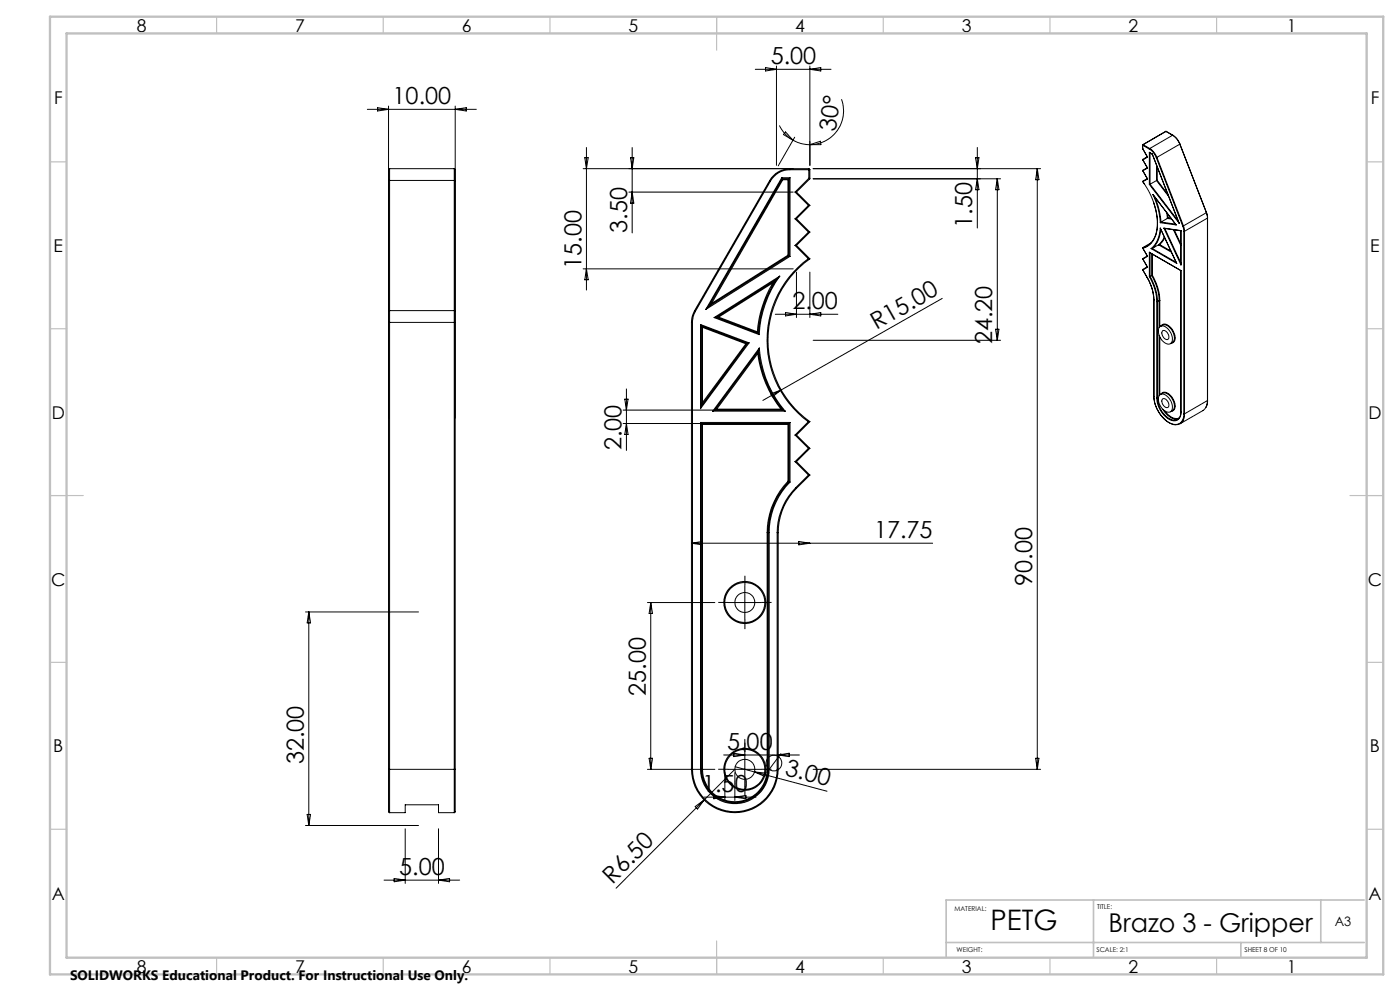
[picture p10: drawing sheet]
<svg xmlns="http://www.w3.org/2000/svg" width="420mm" height="297mm" viewBox="0 0 420 297" stroke-linecap="round" stroke-linejoin="round" font-family="sans-serif">
<g fill="none" stroke="#000" stroke-width=".3">
<path d="M232.9 19.8v29.8M243 19.8v29.8M110.2 32.8h32.7M113.3 32.3l3.3 .5-3.3 .5zM116.6 31.8v198.8M136.6 31.8v198.8M136.6 32.8l3.3-.5v1zM226.6 20.8h22.7M229.7 20.2l3.2 .6-3.2 .5zM233.8 37.6l1.9 2.7 2.2 1.7M235.7 39.5l2.2 2.5-2.9-1.7zM243 20.8l3.2-.6v1.1z"/>
<path d="M252.4 29.7a10.1 10.1 0 0 1-9.4 13.7M349.7 39.4h.1M349.7 39.4l-6.8 4M349.8 39.4l-6.9 4M349.8 39.4l2 1.1M349.8 39.4h.1M349.8 39.4l2.1 1.1M116.9 50.5l-.3 .3v3.4l.3-.1M116.9 50.5v3.6M116.9 54.1v39M116.9 54.1h19.4M116.9 50.5h19.4"/>
<path d="M136.3 50.5l.3 .3v3.4l-.3-.1M136.3 50.5v3.6M136.3 54.1v39M174.9 50.5h67.7M175.4 47.3h1.1l-.6 3.2zM175.9 44.2v42.7M188.7 57.6h49.2M189.2 47.3h.9l-.4 3.2zM189.7 44.2v25.6M189.7 57.6l.4 3.3h-.9zM230.9 54.1l.3 .1M230.9 54.1l-22.5 39"/>
<path d="M231.2 54.2l-22.6 39.1M234.5 53.3l.2 .3M234.5 53.3h2.5M234.5 53.3l-22.8 39.4M234.7 53.6l.1 .3M234.7 53.6h2M234.7 53.6l-22.1 38.2M234.8 53.9l-21.3 37M234.8 53.9h1.6M236.4 53.9v22.6M236.7 53.6l-.3 .3M236.7 53.6v23.1"/>
<path d="M237 53.3l-.3 .3M237 50.9v-.2a6.4 6.4 0 0 0-6.1 3.4M237 50.9a6.7 6.7 0 0 0-5.8 3.3M237 53.3v23.5M237 50.9h5.6M237.9 42l2.2 1 2.9 .4M238.4 41.1l-4.9 8.6M238.5 57.6h.4M238.5 57.6l4 4M238.9 57.6l4.1 4M242.6 53.4l.4 .2M242.6 50.9h.4"/>
<path d="M242.6 50.5v.4M242.6 50.5l.4 .4M242.6 53.4l-4.1 4.2M242.6 50.9v2.5M243 53.6l-4.1 4M243 50.9v2.7M243 43.4l3.1-1.1 .2 1.1zM243.9 50.5h68.3M243.9 53.6h56.3M292.7 47.3h1l-.5 3.2zM293.2 44.2v24.1M293.2 53.6l.5 3.3h-1z"/>
<path d="M299.2 53.6l.5 3.3h-1zM299.2 53.6v48.4M311.2 50.5l.5 3.4h-1zM311.2 50.5v180.1M342.8 43.5h.1M342.8 43.5v1.1M342.8 54.4l.5 .7M342.8 47.9l1.5 2.5M342.8 51.1l1.4 2.5M342.8 44.6l1.5 2.5M342.8 43.5l2 1.2M342.9 43.4l-.1 .1"/>
<path d="M342.9 54.4a24.9 24.9 0 0 1 3.2 6.2M342.9 43.4h.1M342.9 51.2l1.4 2.5M342.9 43.4l2 1.1M344.2 47l-1.4 .9 1.5-.8M344.2 50.3l-1.4 .7 .1 .2M344.2 53.5l-1.3 .9M344.2 50.3l.1 .1M344.2 53.6l.1 .1M344.3 53.7l-1.4 .7M344.3 50.4l-1.4 .8M344.8 44.7a5 5 0 0 1 2.1 2.5"/>
<path d="M344.8 45.6l.9 .6M344.8 45.6v9.7M344.8 55.3l9 11.6M344.9 44.5l-.1 .2M344.9 44.5a5.6 5.6 0 0 1 2.2 2.7M345 55.2l-.2 .1M345 55.2l8.4 10.9M345 45.8v9.4M345.7 46.2h.1M345.7 46.2l8.1 20.7M345.9 58.3a22.6 22.6 0 0 1 2.2 8.4M345.9 58.3l.2 .4"/>
<path d="M345.9 58.3l6.9 9.1M346.5 59.1a24.3 24.3 0 0 1 1.8 7.5M346.9 47.2l7.9 20.6M347 54.1l-2 1.1M347 54.1l3.6 4.8M347 49.5v4.6M347.1 47.2h-.2M347.1 47.2l7.9 20.5M347.2 54l-.2 .1M347.2 54l3.1 4.2M347.2 50v4M351.8 40.5a5.4 5.4 0 0 1 2.1 2.7"/>
<path d="M351.8 40.5h.1M351.8 40.5l-6.9 4M351.9 40.5a5.1 5.1 0 0 1 2.1 2.7M353.9 43.2l-6.8 4M354 43.2h-.1M354 43.2l7.9 20.5M236.4 76.5l.3 .2M236.4 76.5l-22.9 14.4M236.7 76.7l.3 .1M236.7 76.7l-24.1 15.1M237 76.8l-25.3 15.9M238.5 73.6h.4"/>
<path d="M238.5 65.6h.4M238.5 73.6l4 3.9M238.5 65.6l4 4M238.9 73.6l4.1 4M238.9 65.6l4.1 4M242.5 77.5a30.3 30.3 0 0 0 0 48.9M242.5 77.5l.5 .1M242.5 69.6h.5M242.5 61.6h.5M242.5 69.6l-4 4M242.5 61.6l-4 4M243 77.6a30 30 0 0 0 0 48.8"/>
<path d="M243 69.6l-4.1 4M243 61.6l-4.1 4M342.8 77.6l1.5 2.5M342.8 74.3l1.5 2.5M342.9 77.6l1.4 2.5M344.2 80l-1.4 .7 .1 .2M344.3 76.8l-1.5 .7 .1 .1M344.3 76.8l-1.4 .8M344.8 75.6l9.5 5.5M344.8 75.6v7.3M345 75.8v7.1M345.3 72.8l-2.5 1.4"/>
<path d="M345.3 74.5l7.7 4.4M345.5 76.1v6.5M345.7 74.5h-.4M345.7 74.5l7.1 4.1M345.7 76.2v6.3M346 60.6a13.2 13.2 0 0 1-.3 11.7l-1.2 1.2-1.7 .7M346.1 60.6a14.4 14.4 0 0 1 0 11.3 4.5 4.5 0 0 1-3.3 2.4v-.1M347.6 73.4l-1.9 1.1M347.6 73.4l3.8 2.2M347.9 73.3l-.3 .1M347.9 73.3l3.4 1.9M348.1 68.4a8.4 8.4 0 0 1-2.8 6.1"/>
<path d="M348.1 68.4l.1 .2M348.1 68.4l4.9 10.5M348.1 66.7l4.7 .7M348.3 68.8a8.1 8.1 0 0 1-2.6 5.7M348.3 66.6l-.2 .1M348.3 66.6l4.3 .6M349.2 68.4l5.1 .8M349.2 68.4l5.1 .7M349.2 68.4l5.1 11M349.3 71.1l-.8 1.3-.9 1M349.4 71.3l-1.5 2M349.5 68.5l4.8 10.3"/>
<path d="M350 63.7l.2 1.8M350.2 65.5l-1.9 1.1M350.2 65.5l1.3 .1M350.3 64.1l.1 1.2M350.4 65.3l-.2 .2M350.4 65.3l.9 .1M352 68.9l2.3 4.7M352.3 68.9l2 4.2M352.7 67.3l.1 .1M352.9 78.8l.1 .1M353.6 66.6l.2 .3M354.3 69.2v10.2"/>
<path d="M354.3 69.1v.1M354.3 69.1v10.3M354.8 67.8l.3 1.5M355 67.7l-.2 .1M355 67.7l.4 1.6M355.1 69.3h.3M355.1 69.3v54.7M355.4 69.3v54.7M361.9 63.7l.4 1.6M361.9 63.7l.3 1.7M361.9 63.7l-6.9 4M362.2 65.4l-6.8 3.9"/>
<path d="M362.3 65.3l-.1 .1M362.3 65.3l-.1 54.7M116.9 93.1l-.3 .1v3.4h.3M116.9 93.1v3.5M116.9 96.6v134M116.9 93.1h19.4M116.9 96.6h19.4M136.3 93.1v3.5M136.3 93.1l.3 .1v3.4h-.3M136.3 96.6v134M174.9 80.6h63M175.9 80.6l.6 3.3h-1.1z"/>
<path d="M207.4 96.6h.4M207.4 96.6v134M207.8 96.6v134M208.4 93.1l.2 .2M208.4 93.1a7.1 7.1 0 0 0-1 3.5M208.6 93.3a6.3 6.3 0 0 0-.8 3.3M210.1 97.3l.4 .4M210.1 97.3v25.2M210.1 97.3l14.6 5.5M210.5 97.7l.2 .4M210.5 97.7v23.9M210.5 97.7l13.7 5.2"/>
<path d="M210.7 98.1v22.5M210.7 98.1l13.1 4.9M212.6 91.8l-.9 .9M213.5 90.9l-.9 .9M214.2 95.2l13.6 5.1M214.9 95.1l-.7 .1M214.9 95.1l12.6 4.8M215.6 95l-.7 .1M215.6 95l11.6 4.4M227.2 99.4l.3 .5M227.5 99.9l.3 .4M231.9 84.7a34.1 34.1 0 0 0-4.7 14.7"/>
<path d="M231.9 84.7l-16.3 10.3M232.6 94.2h18.8M232.9 83.8a33.3 33.3 0 0 0-5.4 16.1M232.9 83.8l-1 .9M232.9 83.8l-18 11.3M233.9 82.8l-1 1M233.9 82.8a33.2 33.2 0 0 0-6.1 17.5M233.9 82.8l-19.7 12.4M235.7 93.7l3.2 .5-3.2 .5zM238.9 81.6v13.6M243 81.6v13.6M243 94.2l3.2-.5v1z"/>
<path d="M282.7 89.4l-48.3 27.5M298.7 98.7h1l-.5 3.3zM342.8 80.9l1.4 2.4M342.9 80.9l1.3 2.3M344.2 83.3l.7 1.3a12.6 12.6 0 0 1 1.2 5.2M344.2 83.2a14.1 14.1 0 0 1 2 6.7M344.2 83.2v.1M344.3 80.1l-1.4 .8M344.8 82.9a15.4 15.4 0 0 1 2.2 7.5M345 82.9h-.2M345 82.9a15.7 15.7 0 0 1 2.2 7.5M345.5 82.6a15.7 15.7 0 0 1 2.2 7.5"/>
<path d="M345.5 82.6l-.5 .3M345.7 82.5a16 16 0 0 1 2.2 7.6M345.7 82.5l-.2 .1M346.1 89.8l.1 .1M346.1 89.8v29M346.2 89.9v28.9M347 90.4h.2M347 90.4v28.9M347.2 90.4v28.9M347.7 90.1h.2M347.7 90.1l-.5 .3M347.7 90.1v8.1"/>
<path d="M347.9 98a2.01 2.01 0 0 1 2.9 1 2.84 2.84 0 0 1 .2 4 3.3 3.3 0 0 1-3.4-3l-.1-1.2zM347.9 90.1v7.8M348.1 97.8a2.05 2.05 0 0 1 3.1 .7 3 3 0 0 1 .5 4.1l-.6 .4M348.3 97.7a1.69 1.69 0 0 1 2.8 .4 3.7 3.7 0 0 1 1 4.4l-.8 .4M348.8 99.2a1.68 1.68 0 0 1 1.6 .7 1.68 1.68 0 0 1 0 1.8 1.82 1.82 0 0 1-1.6-2.5zM354.3 81.1h.1M354.3 81.1v42.4M187.4 119.6h1l-.5 3.3zM187.9 116.6v18.4M223.8 103l-13.1 17.6M224.2 102.9l-.4 .1M224.2 102.9l-13.7 18.7"/>
<path d="M224.7 102.8l-.5 .1M224.7 102.8l-14.6 19.7M227.3 105.9a33.5 33.5 0 0 0 7 16.7M227.3 105.9l-12.3 16.7M227.5 105.1a33.3 33.3 0 0 0 7.4 17.8M227.5 105.1l-.2 .8M227.5 105.1l-13.1 17.8M227.8 104.3l-.3 .8M227.8 104.3a32.6 32.6 0 0 0 7.7 18.9M227.8 104.3l-14 18.9M231.2 118l3.2-1.1-2.7 2zM234.4 116.9l-5.6 3.1"/>
<path d="M243.9 102h56.3M346.1 118.8a9.4 9.4 0 0 0 6.1 8.5h.5M346.1 118.8h.1M346.2 118.8a9.2 9.2 0 0 0 5.9 8.4 2.63 2.63 0 0 0 3-3.2M347 119.3a7.6 7.6 0 0 0 4.7 6.7 2.11 2.11 0 0 0 2.6-2.5M347 119.3h.2M347.2 119.3a6.9 6.9 0 0 0 5.2 6.6l.8-.2 .7-.6M347.5 119.2l-.3 .1M347.7 100.5v18.1M347.9 118.4a2.08 2.08 0 0 1 2.9 1 2.88 2.88 0 0 1 .2 4.1 3.4 3.4 0 0 1-3.4-3.1l-.1-1.2zM347.9 101v17.3M348.1 118.2a2.07 2.07 0 0 1 3.1 .7 3.1 3.1 0 0 1 .6 4.1"/>
<path d="M348.3 118.1a1.72 1.72 0 0 1 2.8 .4 3.7 3.7 0 0 1 1 4.4l-.8 .4M348.8 119.6a1.67 1.67 0 0 1 1.5 .7 1.67 1.67 0 0 1 .1 1.8 1.78 1.78 0 0 1-1.6-2.5zM186.9 122.9h48M186.9 126.9h49.8M187.9 126.9l.5 3.3h-1zM210.1 126.6l.4 .3M210.1 126.6v104M210.1 126.6h26.9M210.5 121.6l-.4 .9M210.5 126.9l.2 .3M210.5 126.9v103.7M210.7 120.6l-.2 1"/>
<path d="M210.7 127.2v103.4M210.7 127.2h25.7M213.8 123.2h21.7M214.4 122.9l-.6 .3M215 122.6l-.6 .3M215 122.6h19.3M234.3 122.6l.6 .3M234.9 122.9l.6 .3M236.4 127.2v17M236.7 126.9l-.3 .3M236.7 126.9v17.5M237 126.6l-.3 .3"/>
<path d="M237 126.6v17.9M238.5 130.4h.4M238.5 138.4h.4M238.5 130.4l4 4M238.5 138.4l4 4M238.9 130.4l4.1 4M238.9 138.4l4.1 4M242.5 126.4l-4 4M242.5 134.4h.5M242.5 134.4l-4 4M243 126.4h-.5M243 126.4l-4.1 4"/>
<path d="M243 134.4l-4.1 4M348.9 122.7a4.9 4.9 0 0 0 4.5 2.9l.1-.1M349.4 123.2a3.9 3.9 0 0 0 4.4 2M351.7 123.1l-.6 .3M351.8 123l-.1 .1M354.3 123.5l-.5 1.7M354.3 123.5h.1M355.1 124h.3M355.4 124a2.72 2.72 0 0 1-2.7 3.3M362.2 120l-.4 2M362.2 120a3.2 3.2 0 0 1-1.3 3l-6.9 4M362.2 120l-6.8 4"/>
<path d="M230.2 159.6h.2M230.2 159.6v71M230.4 159.6h.4M230.4 159.6v71M230.8 159.6v71M233.2 159.6h.3M233.2 159.6v71M233.5 159.6v71M236.4 144.2l.3 .2M236.4 144.2a22.4 22.4 0 0 0-6.2 15.4M236.7 144.4l.3 .1M236.7 144.4a21.9 21.9 0 0 0-6.3 15.2"/>
<path d="M237 144.5a21.7 21.7 0 0 0-6.2 15.1M238.7 146.2a19.3 19.3 0 0 0-5.5 13.4M238.7 146.2l.2 .2M238.9 146.4a18.7 18.7 0 0 0-5.4 13.2M242.5 142.4h.5M242.5 142.4l-3.8 3.8M243 142.4l-4.1 4M207.4 162.8h72.4M207.4 162.8l3.3 .5M210.7 162.3l-3.3 .5M223.4 175.6v10M239.6 162.3l3.4 .5-3.4 .5z"/>
<path d="M91.7 183.4h33.9M92.6 183.4v64M92.6 183.4l.6 3.3h-1.1zM194.2 180.6h20.3M195.2 180.6v50M195.2 180.6l.6 3.3h-1.1zM218.4 180.6h10.1M116.6 230.6v12.7l.3 .3M116.6 230.6h.3M116.9 230.6v13M116.9 230.6h19.4M136.3 230.6h.3"/>
<path d="M136.3 230.6v13M136.6 230.6v12.7l-.3 .3M194.2 230.6h20.3M194.7 227.3h1.1l-.6 3.3zM207.4 230.6a13 13 0 0 0 13.1 13 13 13 0 0 0 13-13M207.4 230.6h.4M207.8 230.6a12.7 12.7 0 0 0 12.7 12.7 12.7 12.7 0 0 0 12.7-12.7M210.1 230.6a10.3 10.3 0 0 0 10.4 10.3 10.3 10.3 0 0 0 10.3-10.3M210.1 230.6h.4M210.5 230.6a10 10 0 0 0 10 10 10 10 0 0 0 9.9-10M210.5 230.6h.2M210.7 230.6a9.7 9.7 0 0 0 9.8 9.7 9.7 9.7 0 0 0 9.7-9.7"/>
<path d="M211.1 238.9h15.7M211.2 239.7l-26.4 26.5M214.1 238.4l3.4 .5-3.4 .5zM217.1 226.3h22.7M217.5 231.6v8.3M218.4 230.6h10.1M220.1 225.7l3.3 .6-3.3 .5zM220.5 231.6v8.3M220.5 238.9l3.3-.5v1zM220.5 230.6l-9.3 9.1M220.6 229.8l5.7 1.5M223.4 221.6v3.7"/>
<path d="M223.4 225.6v10M226.3 231.3l21.8 5.8M226.3 231.3l3.4 .4-.3 1zM230.2 230.6h.2M230.4 230.6h.4M233.2 230.6h.3M233.5 226.3l3.2-.6v1.1zM234.4 225.8l-4.4 5.8M243.9 230.6h68.3M310.7 227.3h1l-.5 3.3zM91.7 247.4h33.9M92.1 244.1h1.1l-.6 3.3z"/>
<path d="M116.9 243.6h4.7v-2.4h10v2.4h4.7M121.6 248.4v16.4M131.6 248.4v16.4M208.6 241.7l2.6-2-1.9 2.8zM115.2 263.8h22.7M118.3 263.3l3.3 .5-3.3 .5zM131.6 263.8l3.3-.5v1z"/>
<circle cx="223.4" cy="180.5" r="6"/>
<circle cx="223.5" cy="180.6" r="3"/>
<circle cx="223.5" cy="180.6" r="6.3"/>
<circle cx="223.4" cy="230.6" r="6"/>
<circle cx="223.5" cy="230.6" r="3"/>
<circle cx="223.5" cy="230.6" r="6.3"/>
<circle cx="232.2" cy="228.7" r="2.36"/>
</g>
<path d="M223.5 175.5v-3M218.5 180.5h-3M223.5 185.5v3M228.5 180.5h3M218.5 230.5h-3M223.5 225.5v-3M223.5 235.5v3M228.5 230.5h3" fill="none" stroke="#000" stroke-width=".3" stroke-dasharray="15.2 1.3 1.3 1.3" stroke-linecap="butt"/>
<g fill="none" stroke="#c0c0c0" stroke-width=".35">
<path d="M65 5v5M115 5v5M165 5v5M215 5v10M265 5v5M315 5v5M365 5v5M15 48.5h5M410 48.5h5M15 98.5h5M410 98.5h5M15 148.5h10"/>
<path d="M405 148.5h10M15 198.5h5M410 198.5h5M15 248.5h5M410 248.5h5M65 287v5M115 287v5M165 287v5M215 282v10M265 287v5M315 287v5M365 287v5"/>
</g>
<path d="M328 269.7v17M396.2 269.7v12.8M409.3 269.7h-125.5v17M283.8 282.5h125.5M372.3 282.5v4.2" fill="none" stroke="#c0c0c0" stroke-width=".5"/>
<path d="M15 5h400v287h-400zM20 10h390v277h-390z" fill="none" stroke="#c0c0c0" stroke-width=".7"/>
<text font-size="8.5" x="297.2" y="278.7">PETG</text>
<text font-size="7.8" x="332.6" y="279.4">Brazo 3 - Gripper</text>
<g font-size="7.1">
<text x="231.2" y="19.2">5.00</text>
<text x="117.8" y="31.2">10.00</text>
<text x="250.8" y="39.6" transform="rotate(-82 250.8 39.6)">30°</text>
<text x="188.1" y="69.8" transform="rotate(-90 188.1 69.8)">3.50</text>
<text x="291.7" y="68.3" transform="rotate(-90 291.7 68.3)">1.50</text>
<text x="174.4" y="80.6" transform="rotate(-90 174.4 80.6)">15.00</text>
<text x="237.7" y="92.6">2.00</text>
<text x="262.9" y="98.9" transform="rotate(-30 262.9 98.9)">R15.00</text>
<text x="297.7" y="103.2" transform="rotate(-90 297.7 103.2)">24.20</text>
<text x="186.4" y="135" transform="rotate(-90 186.4 135)">2.00</text>
<text x="262.2" y="161.2">17.75</text>
<text x="309.7" y="175.6" transform="rotate(-90 309.7 175.6)">90.00</text>
<text x="193.7" y="208.5" transform="rotate(-90 193.7 208.5)">25.00</text>
<text x="218.1" y="224.7">5.00</text>
<text x="91.1" y="229.1" transform="rotate(-90 91.1 229.1)">32.00</text>
<text x="235.3" y="232.3" transform="rotate(15 235.3 232.3)">3.00</text>
<text x="210.6" y="237.3">1.50</text>
<text x="119.7" y="262.2">5.00</text>
<text x="183.8" y="265.1" transform="rotate(-45 183.8 265.1)">R6.50</text>
</g>
<g font-size="5.3">
<text x="41" y="9.5">8</text>
<text x="88.5" y="9.5">7</text>
<text x="138.5" y="9.5">6</text>
<text x="188.5" y="9.5">5</text>
<text x="238.5" y="9.5">4</text>
<text x="288.5" y="9.5">3</text>
<text x="338.5" y="9.5">2</text>
<text x="386" y="9.5">1</text>
<text x="16.2" y="31.2">F</text>
<text x="411.2" y="31.2">F</text>
<text x="16.1" y="75.5">E</text>
<text x="411.1" y="75.5">E</text>
<text x="15.5" y="125.5">D</text>
<text x="410.5" y="125.5">D</text>
<text x="15.4" y="175.5">C</text>
<text x="410.4" y="175.5">C</text>
<text x="16" y="225.5">B</text>
<text x="411" y="225.5">B</text>
<text x="15.5" y="269.7">A</text>
<text x="410.5" y="269.7">A</text>
<text x="41" y="291.5">8</text>
<text x="88.5" y="291.5">7</text>
<text x="138.5" y="291.5">6</text>
<text x="188.5" y="291.5">5</text>
<text x="238.5" y="291.5">4</text>
<text x="288.5" y="291.5">3</text>
<text x="338.5" y="291.5">2</text>
<text x="386" y="291.5">1</text>
</g>
<text font-size="4.1" x="21" y="293.7">SOLIDWORKS Educational Product. For Instructional Use Only.</text>
<text font-size="3.9" x="400.5" y="277.6">A3</text>
<g font-size="2">
<text x="286.3" y="273">MATERIAL:</text>
<text x="329.1" y="272.3">TITLE:</text>
<text x="287" y="285.3">WEIGHT:</text>
<text x="328.9" y="285.3">SCALE: 2:1</text>
<text x="373.3" y="285.3">SHEET 8 OF 10</text>
</g>
</svg>
